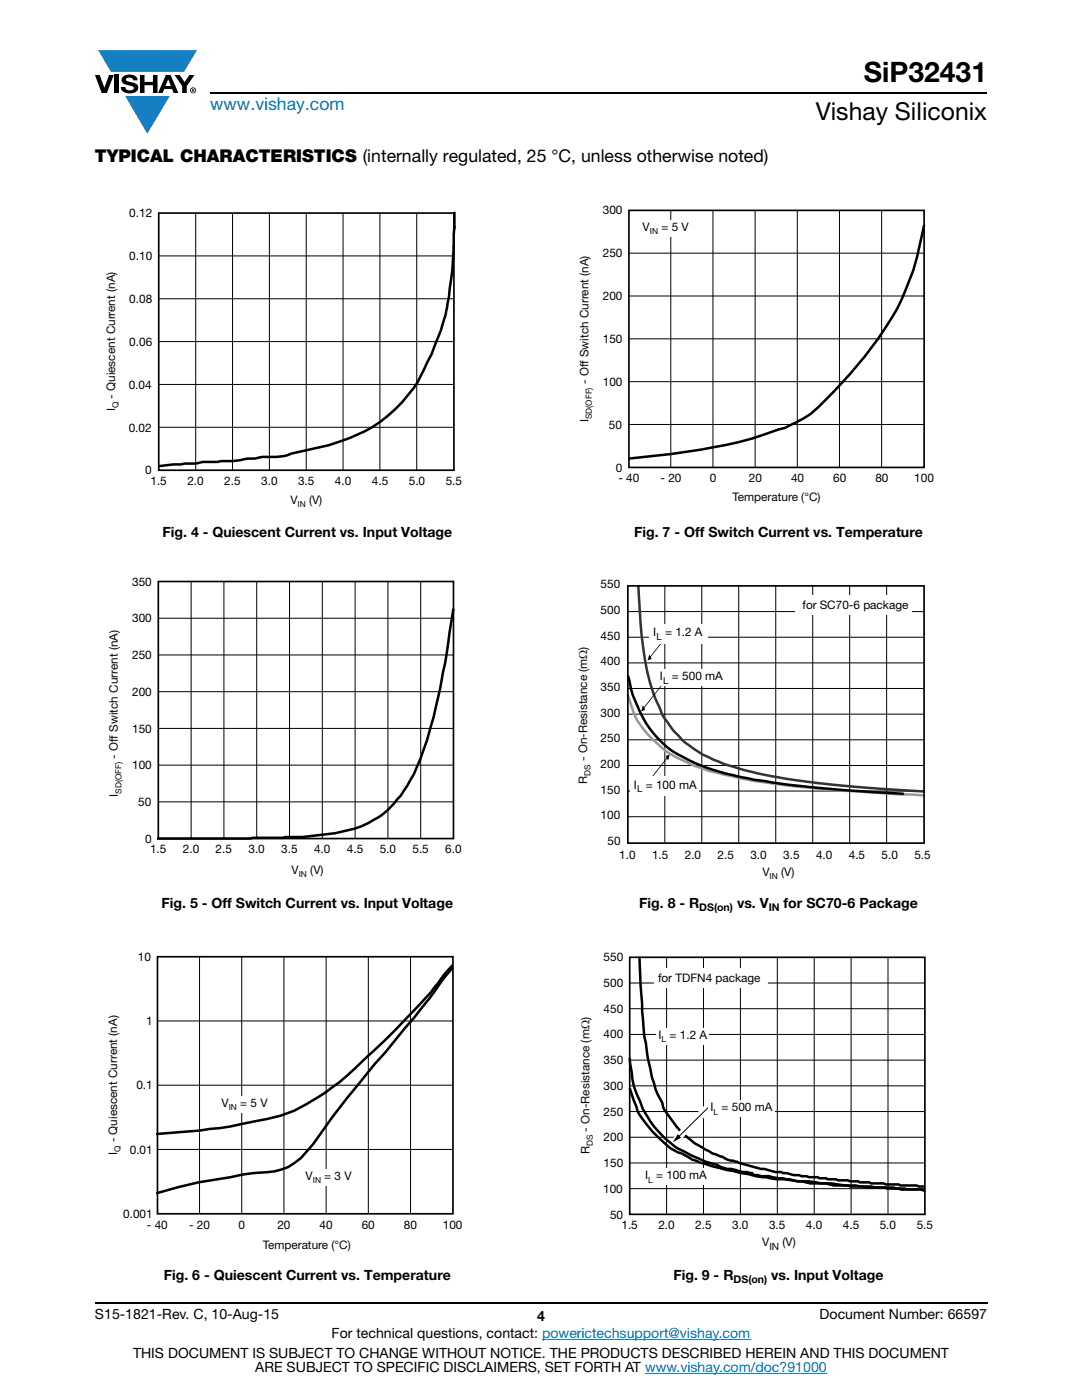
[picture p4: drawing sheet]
<svg xmlns="http://www.w3.org/2000/svg" width="216mm" height="279mm" viewBox="0 0 216 279" stroke-linecap="round" stroke-linejoin="round" font-family="sans-serif">
<g fill="#147fc3">
<path d="M19.6 10h19.7l-2.6 4.3h-1.1h-13.5z"/>
<path d="M25 19.2h8.9l-4.5 7.5z"/>
</g>
<g fill="#000">
<path d="M18.9 15h1l.9 2.5 1-2.5h.9l-1.4 3.6h-1zM22.9 15h.9v3.6h-.9zM24.6 15.3a2.1 2.1 0 0 1 2.8 .3l.1 .4h-.9a.79 .79 0 0 0-.7-.5 .79 .79 0 0 0-.8 .4l.3 .3 1 .2a1.08 1.08 0 0 1 1.2 1 1.08 1.08 0 0 1-1.1 1.2 1.73 1.73 0 0 1-2.4-1.2h.9a.96 .96 0 0 0 .8 .6 .96 .96 0 0 0 .9-.4 1.31 1.31 0 0 0-1.2-.6 1.03 1.03 0 0 1-1.1-.6 1.03 1.03 0 0 1 .2-1.1zM27.9 15h.9v1.3h1.7v-1.3h.9v3.6h-.9v-1.6h-1.7v1.6h-.9zM34.8 15h1.1l.9 1.4 1-1.4h1l-1.5 2.2v1.4h-.9v-1.4z"/>
<path d="M33.6 15.9l.5 1.3h-1.1zM33.1 15l-1.6 3.6h1l.3-.8h1.5l.3 .8h1l-1.6-3.6z"/>
<path d="M38.4 17.8h.2v.2h-.2zM38.3 17.7v.7h.1v-.3l.4 .3-.2-.3 .2-.2-.1-.2z"/>
<path d="M38.1 18a.46 .46 0 0 1 .9 0 .46 .46 0 0 1-.9 0zM37.9 18a.6 .6 0 0 0 1.2 0 .6 .6 0 0 0-1.2 0z"/>
</g>
<path d="M42 18.6h155M18.9 260h178.1" fill="none" stroke="#000" stroke-width=".36"/>
<path d="M108.2 267.3h41.5M128.7 274h36.3" fill="none" stroke="#007ec4" stroke-width=".2"/>
<path d="M21 41.4h71.2v60.3h-71.2z" fill="#fff"/>
<path d="M90.7 42.5a110.9 110.9 0 0 1-1.1 16.6 32.8 32.8 0 0 1-2.8 9.8l-.7 1.9-.8 1.5a27.6 27.6 0 0 1-18.3 16.1l-1.4 .5-7.5 1.6a8.3 8.3 0 0 1-4.3 .7h-1.5l-1.5 .3h-1.4a15.1 15.1 0 0 1-5.3 .5l-.7 .2h-3l-1.3 .3h-2.3l-4.9 .5" fill="none" stroke="#000" stroke-width=".5"/>
<path d="M31.7 42.5h58.9v51.3h-58.9z" fill="none" stroke="#000" stroke-width=".34"/>
<path d="M31.7 59.6h58.9M31.7 51.1h58.9M39.1 42.5v51.3M46.4 42.5v51.3M53.8 42.5v51.3M61.1 42.5v51.3M68.5 42.5v51.3M75.8 42.5v51.3M83.2 42.5v51.3M31.7 68.2h58.9M31.7 76.7h58.9M31.7 85.3h58.9" fill="none" stroke="#000" stroke-width=".2"/>
<path d="M21.6 114.9h70.5v60.7h-70.5z" fill="#fff"/>
<path d="M90.4 121.7l-.7 4.5a119.1 119.1 0 0 1-5.8 25.2 26.4 26.4 0 0 1-7.9 11.4l-.7 .4a21.4 21.4 0 0 1-9.7 3.2l-2.6 .3a25.6 25.6 0 0 1-6 .3l-.6 .2h-5.9l-.6 .2h-18.3" fill="none" stroke="#000" stroke-width=".5"/>
<path d="M31.6 116.1h58.9v51.3h-58.9z" fill="none" stroke="#000" stroke-width=".34"/>
<g fill="none" stroke="#000" stroke-width=".2">
<path d="M38.1 116.1v51.2M44.7 116.1v51.2M51.2 116.1v51.2M57.8 116.1v51.2M64.3 116.1v51.2M70.9 116.1v51.2M77.4 116.1v51.2M83.9 116.1v51.2M31.6 138h59M31.6 130.7h59M31.6 123.4h59M31.6 145.4h59"/>
<path d="M31.6 152.7h59M31.6 160h59"/>
</g>
<path d="M21.4 189.8h70.9v60h-70.9z" fill="#fff"/>
<path d="M90.2 193.3l-2.8 3.5a80.1 80.1 0 0 1-6.6 8.4l-9.9 12a151.4 151.4 0 0 0-8.4 11.1l-1.3 1.5a10 10 0 0 1-7.9 4.1 34.5 34.5 0 0 0-7.3 1l-2.1 .4a69 69 0 0 0-12.5 2.8M90.2 192.8l-.9 1a86.5 86.5 0 0 1-8.5 9.8l-3.9 3.9-4.1 3.9a53.2 53.2 0 0 1-14.1 10.2 52.6 52.6 0 0 1-10.4 2.7l-2.3 .5-6.2 .8-8.4 .7" fill="none" stroke="#000" stroke-width=".5"/>
<path d="M31.4 190.9h59v51.3h-59z" fill="none" stroke="#000" stroke-width=".34"/>
<path d="M39.8 190.9v51.3M48.2 190.9v51.3M56.7 190.9v51.3M65.1 190.9v51.3M73.5 190.9v51.3M81.9 190.9v51.3M31.4 216.6h58.9M31.4 203.8h58.9M31.4 229.4h58.9" fill="none" stroke="#000" stroke-width=".2"/>
<g fill="#fff">
<path d="M43.6 218.8h10.6v3.3h-10.6z"/>
<path d="M60.4 233.3h10.5v3.2h-10.5z"/>
<path d="M115.5 40.8h70.9v59.7h-70.9z"/>
</g>
<path d="M125.5 42h58.9v51.3h-58.9z" fill="none" stroke="#000" stroke-width=".34"/>
<path d="M125.5 59.1h58.9M125.5 50.5h58.9M133.8 42v51.3M142.3 42v51.3M150.7 42v51.3M159.1 42v51.3M167.5 42v51.3M175.9 42v51.3M125.5 67.6h58.9M125.5 76.2h58.9M125.5 84.7h58.9" fill="none" stroke="#000" stroke-width=".2"/>
<path d="M184.4 45.1l-.4 1.8a49.6 49.6 0 0 1-10.7 23.3 99.6 99.6 0 0 1-11.5 12.4l-1.4 .9-3.8 1.9-1.2 .3a71.8 71.8 0 0 1-15.4 4l-6.1 .9-8.2 .9" fill="none" stroke="#000" stroke-width=".5"/>
<g fill="#fff">
<path d="M127.6 44h10.6v3.2h-10.6z"/>
<path d="M115.1 115.5h70.6v60.5h-70.6z"/>
</g>
<g fill="none" stroke="#000" stroke-width=".2">
<path d="M132.7 116.9v51.2M140 116.9v51.2M147.4 116.9v51.2M154.8 116.9v51.2M162.2 116.9v51.2M169.5 116.9v51.2M176.9 116.9v51.2M125.3 137.4h59M125.3 132.3h59M125.3 127.2h59M125.3 122.1h59M125.3 157.9h59"/>
<path d="M125.3 152.8h59M125.3 147.6h59M125.3 142.5h59M125.3 163h59"/>
</g>
<path d="M125.3 138.7l.2 .7a17.9 17.9 0 0 0 6.6 9.8 32.5 32.5 0 0 0 13.9 5.7l4.4 .9 8.8 1.2 6.4 .6 18.6 1.1" fill="none" stroke="#999" stroke-width=".5"/>
<path d="M125.3 135a24.2 24.2 0 0 0 7.4 13.7 33.1 33.1 0 0 0 13.3 5.9l4.4 1 7.6 1.1 10.3 1 11.9 .7" fill="none" stroke="#000" stroke-width=".5"/>
<path d="M127.4 116.9a88.4 88.4 0 0 0 2.1 18.6 35.9 35.9 0 0 0 3.1 7.9l.3 .3a21.8 21.8 0 0 0 11.3 8.7l3.6 1.1 3.6 .9 8.2 1.4 11.2 1.2 13.6 .9" fill="none" stroke="#333" stroke-width=".5"/>
<path d="M125.3 116.9h59.1v51.4h-59.1z" fill="none" stroke="#000" stroke-width=".34"/>
<path d="M133.5 134.8l.1 .1-5.1 6.5-.1-.1zM128.3 140.8l.5 .9-.9 .3z" fill="#000"/>
<path d="M158.6 118.8h23.2v3.9h-23.2z" fill="#fff"/>
<path d="M134.8 124.6v.2l-5.1 6.5v-.2zM129.6 130.6l.4 .9-.8 .3z" fill="#000"/>
<g fill="#fff">
<path d="M129.6 124.5h11.6v3.9h-11.6z"/>
<path d="M131.3 133.4h14.2v3.4h-14.2z"/>
</g>
<path d="M133.1 151.1l.1 .2-5.1 6.5-.1-.2zM132.8 150.9l.8-.3-.3 1.2z" fill="#000"/>
<g fill="#fff">
<path d="M125.7 154.8h13.8v4h-13.8z"/>
<path d="M115.5 189.9h70.7v60h-70.7z"/>
</g>
<g fill="none" stroke="#000" stroke-width=".2">
<path d="M125.6 196.2h58.9M133 191.1v51.1M140.4 191.1v51.1M147.7 191.1v51.1M155.1 191.1v51.1M162.5 191.1v51.1M169.8 191.1v51.1M177.2 191.1v51.1M125.6 216.7h58.9M125.6 211.6h58.9M125.6 206.4h58.9M125.6 201.3h58.9"/>
<path d="M125.6 227h58.9M125.6 221.8h58.9M125.6 232.1h58.9M125.6 237.2h58.9"/>
</g>
<path d="M125.7 191.1h58.9v51.3h-58.9z" fill="none" stroke="#000" stroke-width=".34"/>
<path d="M127.6 191.2l.7 12a31.6 31.6 0 0 0 .7 6.2l1.1 5.6 .4 1.2a11.9 11.9 0 0 0 1.7 3.9l.1 .8a20.3 20.3 0 0 0 10.6 9.5l1.2 .4a3.3 3.3 0 0 0 2.2 .8l5.6 1.7h.7l.6 .2a5.1 5.1 0 0 0 2.7 .4l.3 .2h.7a4.8 4.8 0 0 0 2.6 .4l.4 .2h.8a4.8 4.8 0 0 0 2.5 .2l.3 .2 3 .2a5 5 0 0 0 2.7 .3l.4 .2a3 3 0 0 1 1.9 .2 3.4 3.4 0 0 1 2.3 .2h.7a4.3 4.3 0 0 1 2.3 .2h.7a3.2 3.2 0 0 1 2.1 .2h3.3l.4 .2h1M125.7 211.4l.3 2.5a12.7 12.7 0 0 0 1.7 5.8 19.4 19.4 0 0 0 7.1 9.3l1.7 .8a30.2 30.2 0 0 0 6.5 2.7 5.1 5.1 0 0 0 2.9 .8l2.2 .6 2 .2a.93 .93 0 0 0 1.2 .4l.6 .2h1.6l.6 .2 3.4 .4a7.3 7.3 0 0 0 3.9 .5l2.4 .4a15.8 15.8 0 0 1 4.8 .4l5.3 .2 .6 .2a16.3 16.3 0 0 1 4.5 .2h1.5M125.7 217.4l1.2 3.3a6.8 6.8 0 0 0 1.8 3.3 19 19 0 0 0 6.6 6l.7 .2a20 20 0 0 0 6.6 2.7 98.8 98.8 0 0 0 11 2.2l6.5 .7a9.5 9.5 0 0 0 4.6 .4 8.9 8.9 0 0 0 4.3 .4l.8 .2h2.5l.4 .2a12.7 12.7 0 0 1 4.4 .2h2.1l.7 .2h3.9l.6 .2" fill="none" stroke="#000" stroke-width=".5"/>
<g fill="#fff">
<path d="M131 205.2h10.5v3.2h-10.5z"/>
<path d="M128.3 233.2h13.2v3.2h-13.2z"/>
<path d="M141 220.1l1.4 1.2-7.7 7.2-.9-.9z"/>
</g>
<path d="M141.5 220.8l-6.2 6.1" fill="none" stroke="#000" stroke-width=".2"/>
<path d="M135.2 226.3l.7 .7-1.6 1z" fill="#000"/>
<g fill="#fff">
<path d="M141.3 219.7h13.3v3.2h-13.3z"/>
<path d="M130.5 193.2h22.6v3.9h-22.6z"/>
</g>
<text font-size="5.6" x="172.4" y="16.4">SiP32431</text>
<text font-size="4.9" x="162.8" y="24">Vishay Siliconix</text>
<text font-size="3.5" fill="#007ec4" x="42" y="21.9">www.vishay.com</text>
<text font-size="3.5" x="18.9" y="32.3">TYPICAL CHARACTERISTICS (internally regulated, 25 °C, unless otherwise noted)</text>
<g font-size="2.8">
<text x="32.4" y="107.1">Fig. 4 - Quiescent Current vs. Input Voltage</text>
<text x="126.5" y="107.1">Fig. 7 - Off Switch Current vs. Temperature</text>
<text x="32.2" y="181.3">Fig. 5 - Off Switch Current vs. Input Voltage</text>
<text x="127.5" y="181.3">Fig. 8 - R</text>
<text x="147.1" y="181.3">vs. V</text>
<text x="156.4" y="181.3">for SC70-6 Package</text>
<text x="32.7" y="255.5">Fig. 6 - Quiescent Current vs. Temperature</text>
<text x="134.4" y="255.5">Fig. 9 - R</text>
<text x="153.9" y="255.5">vs. Input Voltage</text>
<text x="18.9" y="263.3">S15-1821-Rev. C, 10-Aug-15</text>
<text x="107.2" y="263.6">4</text>
<text x="163.6" y="263.3">Document Number: 66597</text>
<text x="66.2" y="267.1">For technical questions, contact: powerictechsupport@vishay.com</text>
<text x="26.5" y="271">THIS DOCUMENT IS SUBJECT TO CHANGE WITHOUT NOTICE. THE PRODUCTS DESCRIBED HEREIN AND THIS DOCUMENT</text>
<text x="50.9" y="273.8">ARE SUBJECT TO SPECIFIC DISCLAIMERS, SET FORTH AT www.vishay.com/doc?91000</text>
</g>
<g font-size="2.4">
<text x="25.8" y="43.3">0.12</text>
<text x="120.3" y="42.8">300</text>
<text x="25.8" y="51.9">0.10</text>
<text x="120.3" y="51.3">250</text>
<text x="120.3" y="59.9">200</text>
<text x="25.8" y="60.4">0.08</text>
<text x="25.8" y="69">0.06</text>
<text x="120.3" y="68.5">150</text>
<text x="25.7" y="77.6">0.04</text>
<text x="120.3" y="77">100</text>
<text x="25.7" y="86.1">0.02</text>
<text x="121.5" y="85.6">50</text>
<text x="29" y="94.7">0</text>
<text x="122.9" y="94.1">0</text>
<text x="30" y="96.8">1.5</text>
<text x="37.4" y="96.8">2.0</text>
<text x="44.8" y="96.8">2.5</text>
<text x="52.1" y="96.8">3.0</text>
<text x="59.5" y="96.8">3.5</text>
<text x="66.8" y="96.8">4.0</text>
<text x="74.2" y="96.8">4.5</text>
<text x="81.6" y="96.8">5.0</text>
<text x="88.9" y="96.8">5.5</text>
<text x="123.4" y="96.3">- 40</text>
<text x="131.8" y="96.3">- 20</text>
<text x="141.7" y="96.3">0</text>
<text x="149.4" y="96.3">20</text>
<text x="157.8" y="96.3">40</text>
<text x="166.3" y="96.3">60</text>
<text x="174.7" y="96.3">80</text>
<text x="182.4" y="96.3">100</text>
<text x="26.4" y="116.8">350</text>
<text x="26.4" y="124.2">300</text>
<text x="26.4" y="131.5">250</text>
<text x="26.4" y="138.9">200</text>
<text x="26.4" y="146.2">150</text>
<text x="26.4" y="153.5">100</text>
<text x="27.6" y="160.9">50</text>
<text x="29" y="168.2">0</text>
<text x="29.9" y="170.3">1.5</text>
<text x="36.5" y="170.3">2.0</text>
<text x="43" y="170.3">2.5</text>
<text x="49.6" y="170.3">3.0</text>
<text x="56.1" y="170.3">3.5</text>
<text x="62.7" y="170.3">4.0</text>
<text x="69.2" y="170.3">4.5</text>
<text x="75.8" y="170.3">5.0</text>
<text x="82.3" y="170.3">5.5</text>
<text x="88.8" y="170.3">6.0</text>
<text x="27.5" y="191.7">10</text>
<text x="120.4" y="191.8">550</text>
<text x="120.4" y="197">500</text>
<text x="120.4" y="202.1">450</text>
<text x="29.2" y="204.6">1</text>
<text x="120.4" y="207.3">400</text>
<text x="120.4" y="212.4">350</text>
<text x="27.2" y="217.4">0.1</text>
<text x="120.4" y="217.5">300</text>
<text x="120.4" y="222.7">250</text>
<text x="120.4" y="227.8">200</text>
<text x="25.9" y="230.2">0.01</text>
<text x="120.4" y="232.9">150</text>
<text x="120.3" y="238.1">100</text>
<text x="24.6" y="243.1">0.001</text>
<text x="29.3" y="245.2">- 40</text>
<text x="37.7" y="245.2">- 20</text>
<text x="47.6" y="245.2">0</text>
<text x="55.3" y="245.2">20</text>
<text x="63.8" y="245.2">40</text>
<text x="72.2" y="245.2">60</text>
<text x="80.6" y="245.2">80</text>
<text x="88.4" y="245.2">100</text>
<text x="121.7" y="243.2">50</text>
<text x="124" y="245.3">1.5</text>
<text x="131.4" y="245.3">2.0</text>
<text x="138.7" y="245.3">2.5</text>
<text x="146.1" y="245.3">3.0</text>
<text x="153.5" y="245.3">3.5</text>
<text x="160.8" y="245.3">4.0</text>
<text x="168.2" y="245.3">4.5</text>
<text x="175.5" y="245.3">5.0</text>
<text x="182.9" y="245.3">5.5</text>
</g>
<g font-size="2.3">
<text x="128.2" y="46.1">V</text>
<text x="132" y="46.1">= 5 V</text>
<text x="119.9" y="117.4">550</text>
<text x="119.9" y="122.5">500</text>
<text x="160.1" y="121.5">for SC70-6 package</text>
<text x="119.9" y="127.7">450</text>
<text x="130.3" y="126.9">I</text>
<text x="132.7" y="126.9">= 1.2 A</text>
<text x="119.9" y="137.9">350</text>
<text x="119.9" y="132.8">400</text>
<text x="131.7" y="135.7">I</text>
<text x="134.1" y="135.7">= 500 mA</text>
<text x="119.9" y="143">300</text>
<text x="119.9" y="148.1">250</text>
<text x="119.9" y="153.3">200</text>
<text x="119.9" y="158.4">150</text>
<text x="126.5" y="157.4">I</text>
<text x="128.9" y="157.4">= 100 mA</text>
<text x="119.9" y="163.5">100</text>
<text x="121.2" y="168.6">50</text>
<text x="123.6" y="171.4">1.0</text>
<text x="130.1" y="171.4">1.5</text>
<text x="136.6" y="171.4">2.0</text>
<text x="143.2" y="171.4">2.5</text>
<text x="149.7" y="171.4">3.0</text>
<text x="156.3" y="171.4">3.5</text>
<text x="162.8" y="171.4">4.0</text>
<text x="169.4" y="171.4">4.5</text>
<text x="175.9" y="171.4">5.0</text>
<text x="182.5" y="171.4">5.5</text>
<text x="131.3" y="195.9">for TDFN4 package</text>
<text x="131.4" y="207.3">I</text>
<text x="133.6" y="207.3">= 1.2 A</text>
<text x="44.2" y="220.9">V</text>
<text x="47.9" y="220.9">= 5 V</text>
<text x="141.8" y="221.8">I = 500 mA</text>
<text x="61" y="235.4">V</text>
<text x="64.7" y="235.4">= 3 V</text>
<text x="128.7" y="235.3">I = 100 mA</text>
</g>
<g font-size="2.3" fill="#050605">
<text x="117.4" y="76.7" transform="rotate(-90 117.4 76.7)">- Off Switch Current (nA)</text>
<text x="23" y="82.1" transform="rotate(-90 23 82.1)">I</text>
<text x="23" y="79.6" transform="rotate(-90 23 79.6)">- Quiescent Current (nA)</text>
<text x="117.4" y="84.2" transform="rotate(-90 117.4 84.2)">I</text>
<text x="57.9" y="100.6">V</text>
<text x="61.7" y="100.6">(V)</text>
<text x="146.2" y="100">Temperature (°C)</text>
<text x="23.5" y="151.4" transform="rotate(-90 23.5 151.4)">- Off Switch Current (nA)</text>
<text x="117.2" y="151.9" transform="rotate(-90 117.2 151.9)">- On-Resistance (mΩ)</text>
<text x="23.5" y="159" transform="rotate(-90 23.5 159)">I</text>
<text x="117.2" y="156.4" transform="rotate(-90 117.2 156.4)">R</text>
<text x="58.2" y="174.4">V</text>
<text x="61.9" y="174.4">(V)</text>
<text x="152.1" y="174.8">V</text>
<text x="155.9" y="174.8">(V)</text>
<text x="23.4" y="228" transform="rotate(-90 23.4 228)">- Quiescent Current (nA)</text>
<text x="117.6" y="225.8" transform="rotate(-90 117.6 225.8)">- On-Resistance (mΩ)</text>
<text x="23.4" y="230.5" transform="rotate(-90 23.4 230.5)">I</text>
<text x="117.6" y="230.4" transform="rotate(-90 117.6 230.4)">R</text>
<text x="52.4" y="249.3">Temperature (°C)</text>
<text x="152.1" y="248.8">V</text>
<text x="156.1" y="248.8">(V)</text>
</g>
<g font-size="2.1">
<text x="139.5" y="181.8">DS(on)</text>
<text x="153.4" y="181.8">IN</text>
<text x="146.4" y="256">DS(on)</text>
</g>
<text font-size="2" fill="#050605" x="153.5" y="249.4">IN</text>
<g font-size="1.9">
<text x="131" y="127.7">L</text>
<text x="132.3" y="136.4">L</text>
<text x="127.1" y="158.1">L</text>
</g>
<g font-size="1.7">
<text x="129.7" y="46.7">IN</text>
<text x="132" y="208">L</text>
<text x="45.6" y="221.6">IN</text>
<text x="142.4" y="222.4">L</text>
<text x="62.4" y="236.1">IN</text>
<text x="129.3" y="236">L</text>
</g>
<g font-size="1.7" fill="#050605">
<text x="23.6" y="81.5" transform="rotate(-90 23.6 81.5)">Q</text>
<text x="118.1" y="83.6" transform="rotate(-90 118.1 83.6)">SD(OFF)</text>
<text x="59.4" y="101.2">IN</text>
<text x="117.8" y="154.8" transform="rotate(-90 117.8 154.8)">DS</text>
<text x="24.2" y="158.4" transform="rotate(-90 24.2 158.4)">SD(OFF)</text>
<text x="59.6" y="175.1">IN</text>
<text x="153.6" y="175.5">IN</text>
<text x="24" y="229.9" transform="rotate(-90 24 229.9)">Q</text>
<text x="118.3" y="228.8" transform="rotate(-90 118.3 228.8)">DS</text>
</g>
</svg>
